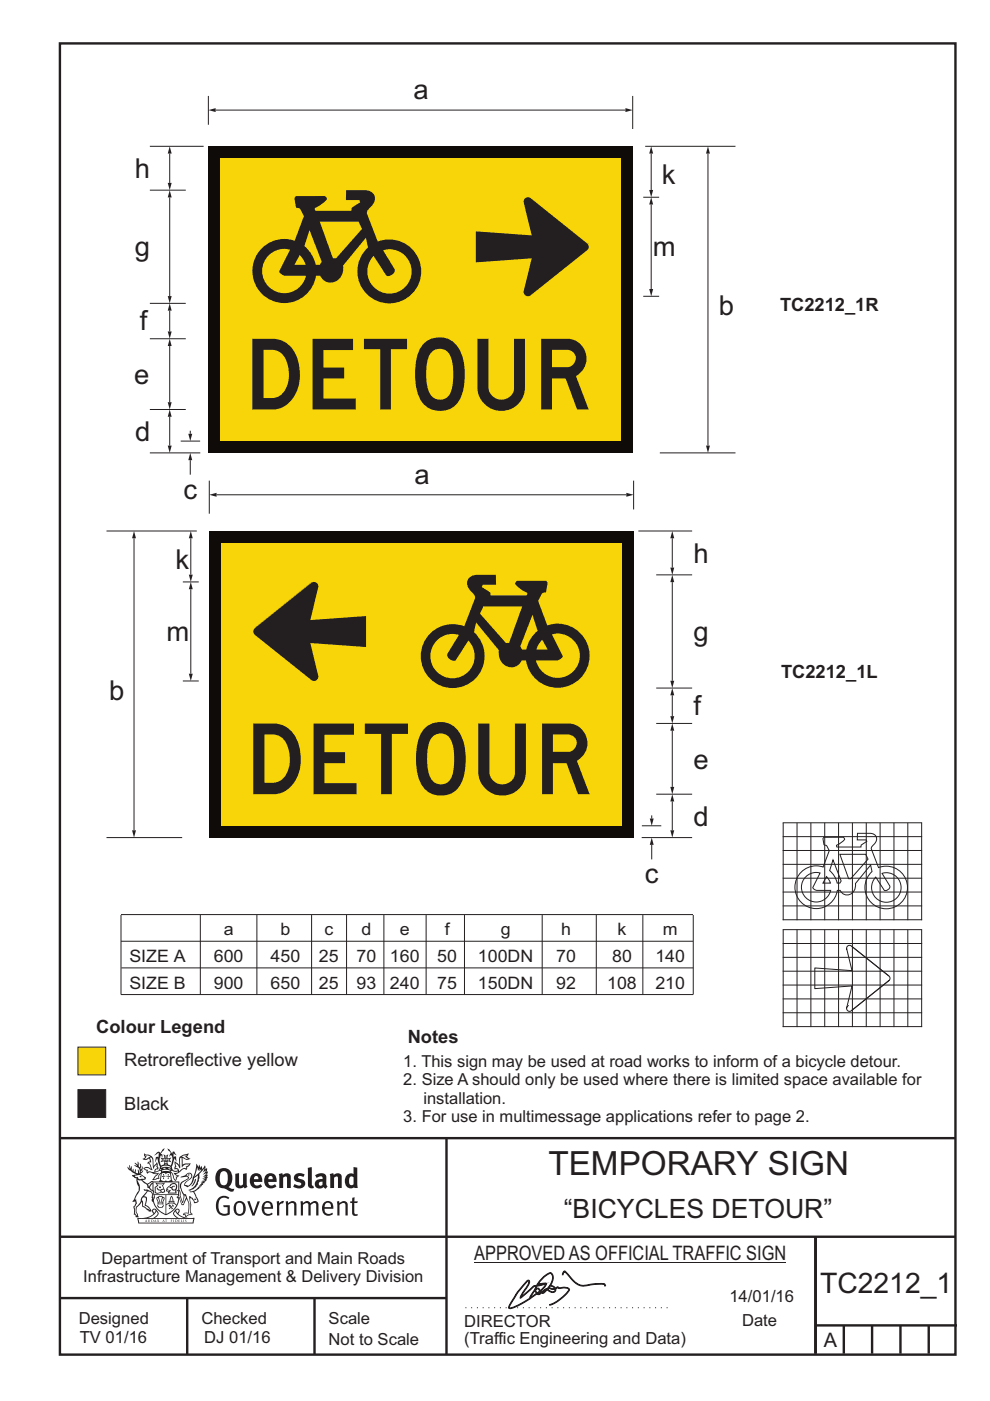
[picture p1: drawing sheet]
<svg xmlns="http://www.w3.org/2000/svg" width="210mm" height="297mm" viewBox="0 0 210 297" stroke-linecap="round" stroke-linejoin="round" font-family="sans-serif">
<g fill="none" stroke="#231f20" stroke-width=".51">
<path d="M12.7 9.2h190v278h-190zM12.7 241.3h189.9M94.7 241.4v45.8M12.7 275.2h82M12.7 262.2h190.1M39.7 275.2v12M66.7 275.2v12M173 262.2v24.8M173 281h30M179 281v6M185 281v6M191 281v6"/>
<path d="M197 281v6"/>
</g>
<path d="M100.6 267.7h66.2" fill="none" stroke="#231f20" stroke-width=".21"/>
<g fill="#231f20">
<path d="M47 248.5a2.55 2.55 0 0 0 0 2.7l.3 .1a.81 .81 0 0 0 1-.9v-.6a1.04 1.04 0 0 0-1.1-1.5zM46.3 248.1a1.82 1.82 0 0 1 2.1-.2 1.82 1.82 0 0 1 .9 1.9 2.29 2.29 0 0 1-.8 1.9l.7 .3h.5l-.2 .6a2.87 2.87 0 0 1-2-.7 2.12 2.12 0 0 1-1.7-3.1z" fill-rule="evenodd"/>
<path d="M49.9 248.9l.8-.2v2a.46 .46 0 0 0 .2 .6 .46 .46 0 0 0 .7-.2v-2.2l.7-.2v2.4l.2 .5-.6 .4-.2-.3a1.02 1.02 0 0 1-1.2 .2 1.02 1.02 0 0 1-.6-1.1z" fill-rule="evenodd"/>
<path d="M54 249.5l-.1 .5h.9a.49 .49 0 0 0-.2-.6 .49 .49 0 0 0-.6 .1zM53.4 249.2a1.34 1.34 0 0 1 1.6-.3 1.34 1.34 0 0 1 .6 1.5v.2h-1.7a.77 .77 0 0 0 .5 .8 .77 .77 0 0 0 .9-.3l.3 .4a1.59 1.59 0 0 1-2.1 .2 1.59 1.59 0 0 1-.4-2z" fill-rule="evenodd"/>
<path d="M57 249.5l-.1 .5h.9a.49 .49 0 0 0-.2-.6 .49 .49 0 0 0-.6 .1zM56.4 249.2a1.34 1.34 0 0 1 1.6-.3 1.34 1.34 0 0 1 .7 1.5v.2h-1.8a.77 .77 0 0 0 .5 .8 .77 .77 0 0 0 .9-.3l.3 .4a1.59 1.59 0 0 1-2 .2 1.59 1.59 0 0 1-.5-2z" fill-rule="evenodd"/>
<path d="M59.1 248.9l.8-.2 .1 .4a.95 .95 0 0 1 1-.3 .95 .95 0 0 1 .7 .8v2.3h-.8v-2.3a.46 .46 0 0 0-.8 .1v2.2h-.9z" fill-rule="evenodd"/>
<path d="M62.5 249.1a1.75 1.75 0 0 1 2.1-.1l-.2 .5-.6-.2a.43 .43 0 0 0-.6 .3l.4 .3a1.04 1.04 0 0 1 1.2 1.2 1.04 1.04 0 0 1-1.4 .9l-1.2-.4 .3-.6 1 .4 .4-.4a.88 .88 0 0 0-1-.5l-.4-.2-.1-.4z" fill-rule="evenodd"/>
<path d="M65.3 247.6l.8-.2 .1 3.8 .2 .2 .2 .5a.88 .88 0 0 1-1-.1 .88 .88 0 0 1-.3-1z" fill-rule="evenodd"/>
<path d="M67.8 250.6a.43 .43 0 0 0-.1 .7 .43 .43 0 0 0 .7-.1v-.7zM66.8 249.2a1.7 1.7 0 0 1 2.4 .1v1.8l.3 .4-.4 .5-.5-.3a1.03 1.03 0 0 1-1.7-.2 1.03 1.03 0 0 1 .8-1.5h.7v-.4a.8 .8 0 0 0-1.2 .1z" fill-rule="evenodd"/>
<path d="M69.9 248.9l.8-.2 .1 .4a.95 .95 0 0 1 1-.3 .95 .95 0 0 1 .7 .8v2.3h-.8v-2.3a.46 .46 0 0 0-.8 .1v2.2h-.8z" fill-rule="evenodd"/>
<path d="M74.3 249.5a1.48 1.48 0 0 0 0 1.7l.4 .1 .3-.2v-1.5l-.3-.2zM75 247.4l.8 .2 .1 4.3h-.7l-.1-.2a1.26 1.26 0 0 1-1.4 0 1.26 1.26 0 0 1-.6-1.3 1.29 1.29 0 0 1 .5-1.3 1.29 1.29 0 0 1 1.4-.2z" fill-rule="evenodd"/>
<path d="M46.4 253.9a1.72 1.72 0 0 1 2.2 0l-.2 .3a1.24 1.24 0 0 0-1.4-.1 1.24 1.24 0 0 0-.7 1.3 1.49 1.49 0 0 0 1.3 2l.7-.2v-1.3h-.9l-.1-.4h1.4v2a1.93 1.93 0 0 1-2.2-.1 1.93 1.93 0 0 1-.7-2.2l.2-.7z" fill-rule="evenodd"/>
<path d="M50.3 255.2a1.65 1.65 0 0 0 .3 2.2 .99 .99 0 0 0 1-1.5 .78 .78 0 0 0-.4-.8 .78 .78 0 0 0-.9 .1zM50 254.9a1.33 1.33 0 0 1 1.6-.1 1.33 1.33 0 0 1 .5 1.5 1.31 1.31 0 0 1-1.3 1.5 1.31 1.31 0 0 1-1.3-1.6l.1-.5z" fill-rule="evenodd"/>
<path d="M52.5 254.7l.4-.1 .9 2.6 .8-2.5h.5l-1.1 3h-.5z" fill-rule="evenodd"/>
<path d="M56.2 255.2l-.2 .7h1.4a.7 .7 0 0 0-.3-.8 .7 .7 0 0 0-.9 .1zM55.9 255a1.22 1.22 0 0 1 1.5-.2 1.22 1.22 0 0 1 .5 1.5h-1.9a.93 .93 0 0 0 .5 1 .93 .93 0 0 0 1.2-.2l.1 .3a1.43 1.43 0 0 1-1.7 .1 1.43 1.43 0 0 1-.6-1.7z" fill-rule="evenodd"/>
<path d="M58.7 254.8l.4-.2 .1 .5 .4-.3 .6-.2-.2 .6a.66 .66 0 0 0-.8 .6v1.9h-.4z" fill-rule="evenodd"/>
<path d="M60.6 254.8l.4-.2 .1 .5a.94 .94 0 0 1 1-.4 .94 .94 0 0 1 .8 .7v2.3h-.5l-.1-2.5a.81 .81 0 0 0-1.2 .3v2.2h-.4z" fill-rule="evenodd"/>
<path d="M63.7 254.7l.5-.1 .1 .5 .4-.3a.78 .78 0 0 1 1.1 .3 .9 .9 0 0 1 1-.5 .9 .9 0 0 1 .7 .8v2.3h-.4l-.1-2.5a.67 .67 0 0 0-1.1 .3v2.2h-.5v-2.4l-.4-.2-.7 .4v2.2h-.5z" fill-rule="evenodd"/>
<path d="M69 255.2l-.2 .7h1.4a.7 .7 0 0 0-.3-.8 .7 .7 0 0 0-.9 .1zM68.7 255a1.22 1.22 0 0 1 1.5-.2 1.22 1.22 0 0 1 .5 1.5h-1.9a.93 .93 0 0 0 .5 1 .93 .93 0 0 0 1.2-.2l.1 .3a1.44 1.44 0 0 1-1.7 .1 1.44 1.44 0 0 1-.6-1.7z" fill-rule="evenodd"/>
<path d="M71.4 254.8l.5-.2 .1 .5a.94 .94 0 0 1 1-.4 .94 .94 0 0 1 .7 .7v2.3h-.4l-.1-2.5a.81 .81 0 0 0-1.2 .3v2.2h-.5z" fill-rule="evenodd"/>
<path d="M74.7 254l.5-.2v.9h.7l-.1 .4h-.7l.1 2.2 .1 .1h.5l.1 .3a.75 .75 0 0 1-1.2-.6v-2h-.4v-.4h.4z" fill-rule="evenodd"/>
<path d="M30.8 244.9l1.1 .3-.9 .5h-.4l.5-.5zM31.8 245.5l.2-.1a2.44 2.44 0 0 1 .4 2l.1 .4 .7-1-.1 .6 .3 .3a.57 .57 0 0 0-.6 .8l-1-.2-.5 .2 .1-.5-.7-.2 .6-.2 1 .5 .1-.1-.6-1.3-.2-.1 .5-.1zM30.7 244.5l-.2 .4 .3 .4-.6 .4a1.04 1.04 0 0 0 1.4-.1l.2 .7h-.4l-.2 .4a.94 .94 0 0 1 .9 1.1l-.2-.1a1.16 1.16 0 0 0-1.5-.1l.3 .4 .4 .2 .1 .5 .2 .2v-.2a.94 .94 0 0 1 1.1 .2h.9l-1.2 1.2a1.13 1.13 0 0 0 1.2-.2l.4-.1-.1-.4 .5-.7a.83 .83 0 0 0-.6 1.1l-.3-.1-.7 .3 1.1-1.4-.5 .2-.5-.1 1.3-.5-.2-.2-.8 .4v-.3l.2-.2 .3 .1 .1-.3-.2-.4v-.6l-.2-.3-.6 .9v-.7a1.42 1.42 0 0 0-1.7-1.8z" fill-rule="evenodd"/>
<path d="M38.5 245.3l.5-.3 .7-.1-.6 .3 .8 .5h-.3zM38.3 245.5h.2l.1 2a1.69 1.69 0 0 1 1.5-.7l-.7 .5 .1 .5a1.1 1.1 0 0 0-1.5 .6l-.1-.5-.2-.2h-.5l.2-.4-.2-.7a1.42 1.42 0 0 1 .8 1.1l.2-.1zM37.1 246.2l.1 1-.2 .3v.5l.6-.1 .1 .2a.96 .96 0 0 1-1.1-.1l-.1 .1a1.06 1.06 0 0 0 1.3 .2v.1a.72 .72 0 0 1-1 .2l.3 .5 .6 .3-.4 .1-.1 .7-.3-.4-.3-1.1-.4-.4 .4 .9a1.54 1.54 0 0 0 .6 1.2l.2-.3a.58 .58 0 0 1 .5-.7l.1-.2h-.3l-.4-.3 .9-.5a.93 .93 0 0 1 1.1-.5l.1 .2 .2-.1 .1-.5a.99 .99 0 0 0 .7-.9l-1.3 .1-.4 .3v-1.5l.9 .4 .8-.3h-.3l-.5-.4 .4-.7-.7 .2a1.46 1.46 0 0 0-1.3 2.1v.4l-.2-.4z" fill-rule="evenodd"/>
<path d="M35.6 248.9l.2 .1-.1 .4h.3l-.3 .1v.5l-.1-.6h-.3l.3-.1z" fill-rule="evenodd"/>
<path d="M34.6 248.9l.2 .1-.1 .3 .4 .1h-.4v.6l-.1-.5-.3-.1h.3z" fill-rule="evenodd"/>
<path d="M34.3 248.8a.57 .57 0 0 1 .9 .2 .57 .57 0 0 1 .9-.2l.2 1.4-.2 .1a.57 .57 0 0 1-.9-.1 .69 .69 0 0 1-1.1 0zM34.2 248.1l-.3 2.1-.2 .4h2.9l-.1-.4-.3-2.1h-.2v.3l-.8-.1-.9 .1 .1-.3z" fill-rule="evenodd"/>
<path d="M34.2 252.4a.3 .3 0 0 0 .6 0 .3 .3 0 0 0-.6 0zM33.3 251l.3 .3-.3 .3a.79 .79 0 0 0 0 1.3l.8-.2-.1-.3a.55 .55 0 0 1-.7-.6h.1l.1 .3 .4 .1 .8-.2-.4-.7 .4-.3-.7 .1zM33 250.7l1.1 .2 .9-.2-.4 .7 .4 1.1a.56 .56 0 0 1-.8 .3l-.2 .1a.73 .73 0 0 1-.9 .1 .73 .73 0 0 1-.3-.9v-.4l.5-.4z" fill-rule="evenodd"/>
<path d="M35.6 251.9l.7-.5a.58 .58 0 0 1 1-.1 .58 .58 0 0 1-.5 .9l-.2-.3a.43 .43 0 0 1 .6-.3v-.1a.57 .57 0 0 0-.8 .2l-.2-.1-.3 .2 .4 .1a.55 .55 0 0 0 .9 .5v.5h-1.3l.3-.4-.1-.2-.6 .1 .2-.2-.2-.1zM35.4 251.8l-.1 .2a.39 .39 0 0 0 .2 .7l.3-.1-.2 .5h1.9l-.1-.8a.86 .86 0 0 0-.1-1.4 .86 .86 0 0 0-1.3 .4z" fill-rule="evenodd"/>
<path d="M36 254.8h.8v.2h-.8zM36.4 253.8l.2 .8h-.4zM36.4 253.5l-.3 .5-.1 .6h-.2v.4l-.7 .4 .1 .2a1.48 1.48 0 0 1 2.2 .1l.2-.1-.6-.5v-.5h-.2l-.1-.6z" fill-rule="evenodd"/>
<path d="M35.8 255.4l.3 .1 .2 .3 .3-.2-.2-.2a.38 .38 0 0 1 .4 .5l-.1-.2-.3 .3 .3 .2-.3 .2-.1-.3-.4 .3-.1-.2 .4-.3-.2-.1-.1 .1z" fill-rule="evenodd"/>
<path d="M34.5 254h.2v.2l-.3 .6h-.1zM33.6 255.3h.9v.2a.55 .55 0 0 1-.8 .4v-.2h-.2zM33.4 254h.2l.2 .8h-.2zM33.6 255h.8l.1 .1-.8 .1zM33.8 253.7h.5l-.2 1.1h-.2zM33.3 253.8l-.1 .3 .3 1.2a.48 .48 0 0 0-.1 .5 .48 .48 0 0 0 .4 .3l.6-.1a.49 .49 0 0 0 .2-.7l.3-1.2-.1-.3a1.42 1.42 0 0 0-1.5 0z" fill-rule="evenodd"/>
<path d="M33.6 251.6h.5l.1 .3h-.4z" fill-rule="evenodd"/>
<path d="M41.3 250.1l.3-.2-.2 .9-.6 .7h-.2l.5-.7z" fill-rule="evenodd"/>
<path d="M39.7 249l.3-.2 .5 .2a.88 .88 0 0 1-.6 1.1 1.22 1.22 0 0 0-.8 1.3l.5 .2a.72 .72 0 0 0 .9-.4l.5-.8 .2-.6 .8-.6v.3a2.85 2.85 0 0 1-2 2.8l.1 .1a2.13 2.13 0 0 0 1.9-1.5l-.1-.2a2.01 2.01 0 0 0 .3-1.8l1.2-1.3-.4 1 .7-.5-.7 1 .8-.4-.8 .8 .7-.1-.9 .5 .8-.1-.8 .4h.7l-.8 .3 .3 .2h-.4l.2 .4-.4-.1 .2 .3h-.4l.1 .3h-.1a2.16 2.16 0 0 1-2 1l.1 .2h.4a.76 .76 0 0 1 .7 .7l.5 1.2-.6 .2a1.45 1.45 0 0 0-1.2-1.3l.3 1.8-.1 1.9 .4 .2a1.07 1.07 0 0 0-1.2 .4v-.3l-.5-.2a.87 .87 0 0 1 1-.1l.1-.7a4.4 4.4 0 0 0-.6-3.1l-.1-.3h-.2a2.16 2.16 0 0 1-.7-2.2l.3-.3 1.2-.8a.55 .55 0 0 0-.4-.7zM37.8 252.4a.76 .76 0 0 1 .3 1.1l.6 1.6 .4-1.7 .2 .1a.61 .61 0 0 1-.1 .9l-.3 .9h-.2l-.7-1.6-.3 .1a1.18 1.18 0 0 0 .1-1.4zM41.8 247.5l.2 .8 .3-.6v.6l.3-.5a1.9 1.9 0 0 1-1.1 1.4l-.3 .3zM38.2 249.6l1.4-.1 .2 .1v.3l-.5 .3a1.26 1.26 0 0 0-1 1.9l.2 .7a1.84 1.84 0 0 1 .2 2l-.4-1.3a.96 .96 0 0 0-.4-1.3l-.4 .3a.78 .78 0 0 1-.1 1.3l.2 .2h.4l.4 1.1a.38 .38 0 0 0 .2 .4 .38 .38 0 0 0 .4-.1l.6-1.2a2.94 2.94 0 0 1 .3 2.5v.5l-.8-.1-.3 .4v.2l.4-.1 .1 .4 .2 .1a1.02 1.02 0 0 1 1.3-.5l-.1-.4-.3-.1 .2-1.7-.3-1.4 .1 .1a1.14 1.14 0 0 1 .7 .9 .63 .63 0 0 0 .9-.2 .63 .63 0 0 0-.2-.8l-.6-1.3 .9-.6 .2-.3 .2-.1v-.2h.3l-.1-.3h.4l-.1-.3 .5-.1-.2-.2 .5-.4 .1-.2-.3 .1 .5-.6-.3 .1 .3-.6-.4 .1 .4-.5v-.3l-.3 .2 .1-.6v-.3l-.4 .3-.1-.8-.5 .8-.2-.7-.2 .5-.3-.8-.1 .6-.5-.8-.1 1.4-.7 1.9a1.81 1.81 0 0 1-.9 1.4l-.6-.2a1.75 1.75 0 0 1 1.1-1.2 .75 .75 0 0 0 .1-1.3 .75 .75 0 0 0-1.2 .5z" fill-rule="evenodd"/>
<path d="M41.2 254.2l.3-.1 .1 .3h-.4z" fill-rule="evenodd"/>
<path d="M29.4 258.4h11.6l-.2 .8h-11.3zM31.3 258.2l.5-.1a2.48 2.48 0 0 0 1.4-1.3l.2 .6-.5 .5-.4 .3zM32.5 256.6l.3-.2 .2 .2-.3 .6zM37.2 256.8a2.65 2.65 0 0 0 1.8 1.4h-1.1l-.5-.3-.5-.5zM37.4 256.6l.2-.2 .3 .2-.3 .6zM29.2 258.2l.1 1.2h11.7l.3-1.1-.2-.1a4.1 4.1 0 0 1-3.3-.9l.3-.4-.1-.5a1.06 1.06 0 0 0-1.3 .9l.2 .4 .6 .5h-4.7l.3-.1a.84 .84 0 0 0 .6-.7 .84 .84 0 0 0-.5-.9l-.3-.2-.5 .1-.1 .5 .3 .4a4.2 4.2 0 0 1-3.4 .9z" fill-rule="evenodd"/>
<path d="M31 258.7l.1 .2h-.2zM31 258.6l-.3 .5 .4-.1 .2 .1z" fill-rule="evenodd"/>
<path d="M31.3 258.6h.2v.4a.25 .25 0 0 0 .3-.1 .25 .25 0 0 0-.1-.3h.1a.29 .29 0 0 1 0 .4 .29 .29 0 0 1-.4 0 .29 .29 0 0 1 0-.4z" fill-rule="evenodd"/>
<path d="M32.2 258.6a.22 .22 0 0 1 .3 .2 .22 .22 0 0 1-.3 .2zM32 258.6v.5a.33 .33 0 0 0 .5-.1 .33 .33 0 0 0 0-.4 .33 .33 0 0 0-.5 0z" fill-rule="evenodd"/>
<path d="M32.9 258.7l.1 .2h-.2zM32.9 258.6l-.2 .5 .3-.1 .2 .1z" fill-rule="evenodd"/>
<path d="M33.3 258.6h.2v.2l.3-.2-.2 .2 .2 .3-.3-.2-.1 .2h-.1l.2-.3z" fill-rule="evenodd"/>
<path d="M34.7 258.7l.1 .2h-.2zM34.7 258.6l-.3 .5 .4-.1 .2 .1z" fill-rule="evenodd"/>
<path d="M35 258.6h.4h-.1v.5h-.2l.1-.5z" fill-rule="evenodd"/>
<path d="M36.2 258.6h.3h-.2v.2h.2h-.2l.1 .3h-.2z" fill-rule="evenodd"/>
<path d="M36.7 258.6h.2v.5h-.2z" fill-rule="evenodd"/>
<path d="M37.3 258.6a.22 .22 0 0 1 .3 .2 .22 .22 0 0 1-.3 .2zM37.1 258.6v.5a.33 .33 0 0 0 .5-.1 .33 .33 0 0 0 0-.4 .33 .33 0 0 0-.5 0z" fill-rule="evenodd"/>
<path d="M37.8 258.6h.3h-.1v.2h.1h-.1v.2l.1 .1h-.3z" fill-rule="evenodd"/>
<path d="M38.3 258.6h.3l-.1 .4 .2 .1h-.4z" fill-rule="evenodd"/>
<path d="M38.9 258.6h.2v.5h-.2z" fill-rule="evenodd"/>
<path d="M39.3 258.6h.2l-.2 .1 .2 .2-.1 .2h-.1v-.2l.2 .1z" fill-rule="evenodd"/>
<path d="M34.2 247.4a1.51 1.51 0 0 1 2 .2 2.67 2.67 0 0 0-2.1 0zM35.7 247.6l.4 .2 .1 .2-.4-.1zM34.6 247.7l.4-.1 .2 .2h-.4zM34 247.9l.3 .1-.3 .1zM34.9 246.9l.3-.2 .2 .2zM34.9 245.7h.2v.4h-.2zM35 245.1l.2 .2 .2-.2-.1 .4h-.2zM35.1 246.3h.2l.1 .4-.2-.2-.2 .2zM35.3 245.7h.2v.4h-.2zM34.4 245.7l.3 .1v.2l-.3 .1 .2-.2zM35.7 245.8l.3-.1-.2 .2 .2 .2-.4-.1zM32.7 244.9l1-.5-.1 1-.2-.1-.4 .1-.2 1.1 .5-1 .2 .9a1.84 1.84 0 0 1 .3 1.7l.4 .1a2.48 2.48 0 0 1 2.2 .1l.2-.3-.2-.7 .7-1.7 .4 .6-.2-1-.2-.1-.2 .3v-.9l.6 .4-.6-.7h-.3l-.1 .4-.5-.8-.5-.3 .2 .4 .5 .6-.4 .7 .4-.3a2.06 2.06 0 0 1 0 2.2l-.6-.2-.1-.6 .1-.1 .8 .2-.4-.5 .4-.5-.7 .2-.2-.2 .2-.7-.5 .4-.5-.4 .2 .7-.2 .2-.7-.2 .4 .5-.4 .5 .7-.2 .2 .1-.2 .6-.5 .2a2.02 2.02 0 0 1 0-2.2l.3 .5-.1-.6-.3-.1 .8-1.2-.5 .3-.4 .7-.2-.3a.8 .8 0 0 0-.8 .5z" fill-rule="evenodd"/>
<path d="M29.2 250.1l.3 .2a.61 .61 0 0 1 .8 .3l.3 .2a.8 .8 0 0 1 .6 1l.4 .1 .5 .6a1 1 0 0 1 .5 1l-.1 .7v-.5h-.1a.96 .96 0 0 0-.8-1.3l-.3-.2h-.6l-.1-.1-.2 .1 .2 .3h.5l-1.1 1.4-.2 .9-.4 .6a1.33 1.33 0 0 0-.5 1.8l.2 .5a1.26 1.26 0 0 1-.5-1.4l-.1-.4a1.56 1.56 0 0 0 .4-1.7l-.3 .2 .2-.5a3.2 3.2 0 0 0 .7-3zM30.4 253.9h.4a2.06 2.06 0 0 1-.1 1.6l.7 .5 .4 .5-.6-.2-.8-.6-.1-.9a.51 .51 0 0 1 .1-.9zM28.6 249.3a1.52 1.52 0 0 1 2.1 .6l-1.1 .1-.2-.1-.2-.4-.4 .1zM27.5 247v.8l-.3-.4-.2 .1a3.1 3.1 0 0 0 2 1.5l-1 .1 .5 .6 .5 .1v1.1a1.84 1.84 0 0 1-.2 2.5l-.4 .9-.4 .4 .3 .1 .4-.1 .1 .4-.2 .5-.3 .2 .1 1.8 .2-.1 .2 .6h.2l.4-.1-.1-.5a1.3 1.3 0 0 1-.1-1.6l.8-1.1 .2 1.1 .6 .2 .4 .6 .2-.2 .2 .4 .5-.1a1.85 1.85 0 0 0-1.2-1.3l.1-.3a1.39 1.39 0 0 0 0-1.5h-.5l.5-.6a.66 .66 0 0 1 .9-.4 .66 .66 0 0 1 .3 .9l-.1 .4h.2v.1l-.2 .3 .2 .5 .2-.3a2.24 2.24 0 0 0 .1-2.2 .73 .73 0 0 1-.7-.6 .73 .73 0 0 1 .5-.8l.1-.2a.94 .94 0 0 0-.9 .8 .48 .48 0 0 1-.1-.5 .48 .48 0 0 1 .5-.3l.5-.3a.51 .51 0 0 0-.8 .2l-.5 .3-1-.8 .6-.1 .1-.5-1.1-.7 .5-.4v-.4l-.5 .5 .1-.2a.69 .69 0 0 0 .2-1.1v.5l-.3 .2 .1-1.1-.3-.2 .1 .6-.1 .2-.4-1.2v.6l-.7-.3 .6 .6-.6-.2 .2 .3a1 1 0 0 1 .8 1.5l-.2-.8v.8l-.5-.2-.1-.7-.2 .6-.2-.1v-.6l-.2 .4-.2-.2 .1-.7-.2 .5z" fill-rule="evenodd"/>
<path d="M29.5 249.5l.3-.2 .3 .3z" fill-rule="evenodd"/>
<path d="M32.4 250.5h5.6v2l-.2-.1v-1.7h-5.2v2.5h5.2v-.8l.1 .2-.1 1.1v-.3h-2.5v4a4.1 4.1 0 0 0 2.6-3.6l.1-.1a4 4 0 0 1-2.8 3.9 4.2 4.2 0 0 1-2.8-4.7l.1 1.3 .1-.1a3.8 3.8 0 0 0 2.5 3.3v-4h-2.5l-.2-.9z" fill-rule="evenodd"/>
<circle cx="40" cy="249.1" r=".17"/>
</g>
<path d="M16.5 222h5.9v5.9h-5.9z" fill-rule="evenodd" fill="#f7d719" stroke="#231f20" stroke-width=".21"/>
<path d="M16.5 231h5.9v5.9h-5.9z" fill-rule="evenodd" fill="#231f20" stroke="#231f20" stroke-width=".21"/>
<path d="M45.9 104.9h86.9" fill="none" stroke="#231f20" stroke-width=".21"/>
<g fill="#231f20">
<path d="M132.8 104.5l1.6 .4-1.6 .4z"/>
<path d="M44.4 104.9l1.5-.4v.8z"/>
</g>
<path d="M44.4 101.9v7M134.4 101.9v6.1M138.2 179.1v3.1" fill="none" stroke="#231f20" stroke-width=".21"/>
<path d="M138.2 177.6l.4 1.5h-.8z" fill="#231f20"/>
<path d="M138.2 172.9v.6" fill="none" stroke="#231f20" stroke-width=".21"/>
<path d="M137.8 173.5h.8l-.4 1.6z" fill="#231f20"/>
<path d="M136.1 175.1h4.2" fill="none" stroke="#231f20" stroke-width=".21"/>
<path d="M44.4 112.6h90v65h-90z" fill="#0e0b09"/>
<path d="M46.9 115.1h85v60h-85z" fill="#f8d508"/>
<path d="M54.1 133.2v-.1a.92 .92 0 0 0 0 1.5l11.8 9.5a.92 .92 0 0 0 1.2 .2 .92 .92 0 0 0 .4-1.1l-1.7-6.9 11.9 .9v-6.6l-11.9 .9 1.7-7a.92 .92 0 0 0-.4-1 .92 .92 0 0 0-1.1 .1zM66.9 125.2l.2-.1zM54.1 134.6l11.8 9.5zM54.1 133.1l11.9-9.5z" fill-rule="evenodd" fill="#231f20"/>
<path d="M22.6 112.6h19.1M28.4 114.1v61.9" fill="none" stroke="#231f20" stroke-width=".21"/>
<g fill="#231f20">
<path d="M28.4 112.6l.4 1.5h-.8z"/>
<path d="M28 176h.8l-.4 1.6z"/>
</g>
<path d="M22.6 177.6h16" fill="none" stroke="#231f20" stroke-width=".21"/>
<path d="M102.5 128.6h8.3l-2.8 7.7h-.7l-5.5-6.2zM93 135.5a4.7 4.7 0 0 0-.5 6.7 4.7 4.7 0 0 0 6.7 .3 4.7 4.7 0 0 0 .2-6.7l-2.7 4.1a1.25 1.25 0 0 1-1.3-.1 1.25 1.25 0 0 1-.5-1.3l2.4-3.9a4.5 4.5 0 0 0-4.3 .9zM117.1 134.5a4.7 4.7 0 0 1 5.7 3.4 4.7 4.7 0 0 1-3.5 5.7 4.7 4.7 0 0 1-5.6-3.6h4.7a1.18 1.18 0 0 0 .9-.9zM115 135.6l1.1 2.1h-2.3l.3-.9zM99.5 122.5a2.17 2.17 0 0 0 .7 3.1 1.33 1.33 0 0 1 .6 1.2l-2.3 6a6.8 6.8 0 0 0-9.3 6.5 6.8 6.8 0 0 0 9.7 5.9 6.8 6.8 0 0 0 1.6-11.2l.5-2 4.8 5.8a2.92 2.92 0 0 0 3.2 3.6l.6-.2 .6-.5 .5-.7h.9a6.8 6.8 0 0 0 8.1 5.7 6.8 6.8 0 0 0 5.1-8.5 6.8 6.8 0 0 0-8.7-4.6l-2-5.2 .9-1.6 .8-.3 .3-1.9-.2-.5h-6.1a.69 .69 0 0 0-.5 .8l1.1 1 1.3 .7 .1 .5-.1 .1h-7.6l-.1-.6-1.8-1.2 .2-.4h2.8v-2.1h-4l-.7 .1zM112.9 130.3l1.1 3.4-.9 1-.8 1.1-.7 1.9h-.8l-.4-.6z" fill-rule="evenodd" fill="#231f20"/>
<path d="M40.5 124.9v17.9" fill="none" stroke="#231f20" stroke-width=".21"/>
<g fill="#231f20">
<path d="M40.5 123.4l.4 1.5h-.8z"/>
<path d="M40.1 142.8h.8l-.4 1.6z"/>
</g>
<path d="M40.5 114.1v7.7M38.8 123.4h3.4M38.8 144.4h3.4" fill="none" stroke="#231f20" stroke-width=".21"/>
<g fill="#231f20">
<path d="M40.1 121.8h.8l-.4 1.6z"/>
<path d="M40.5 112.6l.4 1.5h-.8z"/>
</g>
<path d="M142.6 123.4v20.9" fill="none" stroke="#231f20" stroke-width=".21"/>
<g fill="#231f20">
<path d="M142.6 121.9l.4 1.5h-.8z"/>
<path d="M142.2 144.3h.8l-.4 1.6z"/>
</g>
<path d="M135.4 112.6h11.4M139.2 121.9h7.6M139.2 145.9h7.6M142.6 154.9v11.9" fill="none" stroke="#231f20" stroke-width=".21"/>
<g fill="#231f20">
<path d="M142.6 153.4l.4 1.5h-.8z"/>
<path d="M142.2 166.8h.8l-.4 1.6z"/>
</g>
<path d="M139.2 153.4h7.6M142.6 169.9v6.1" fill="none" stroke="#231f20" stroke-width=".21"/>
<g fill="#231f20">
<path d="M142.6 168.4l.4 1.5h-.8z"/>
<path d="M142.2 176h.8l-.4 1.6z"/>
</g>
<path d="M142.6 147.4v4.4M136.1 177.6h10.7M139.2 168.4h7.6" fill="none" stroke="#231f20" stroke-width=".21"/>
<g fill="#231f20">
<path d="M142.2 151.8h.8l-.4 1.6z"/>
<path d="M142.6 145.9l.4 1.5h-.8z"/>
</g>
<path d="M142.6 114.1v6.2" fill="none" stroke="#231f20" stroke-width=".21"/>
<g fill="#231f20">
<path d="M142.2 120.3h.8l-.4 1.6z"/>
<path d="M142.6 112.6l.4 1.5h-.8z"/>
</g>
<path d="M45.7 23.3h87" fill="none" stroke="#231f20" stroke-width=".21"/>
<g fill="#231f20">
<path d="M44.2 23.3l1.5-.4v.9z"/>
<path d="M132.7 22.9l1.5 .4-1.5 .5z"/>
</g>
<path d="M44.2 20.3v6.2M134.2 20.3v7M40.4 97.6v3" fill="none" stroke="#231f20" stroke-width=".21"/>
<path d="M40.4 96l.4 1.6h-.9z" fill="#231f20"/>
<path d="M40.4 91.3v.7" fill="none" stroke="#231f20" stroke-width=".21"/>
<path d="M39.9 92h.9l-.4 1.5z" fill="#231f20"/>
<path d="M38.3 93.5h4.1" fill="none" stroke="#231f20" stroke-width=".21"/>
<path d="M44.2 31h90v65h-90z" fill="#0e0b09"/>
<path d="M46.7 33.5h85v60h-85z" fill="#f8d508"/>
<path d="M100.9 49.1l11.9 .8-1.7-6.9a.92 .92 0 0 1 .4-1 .92 .92 0 0 1 1.1 0l11.9 9.6a.92 .92 0 0 1 0 1.5l-11.8 9.4a.92 .92 0 0 1-1.2 .2 .92 .92 0 0 1-.4-1.1l1.7-6.8-11.9 .8zM111.5 43.5l.1 .1zM112.7 62.5l11.8-9.4zM112.6 42l11.9 9.6z" fill-rule="evenodd" fill="#231f20"/>
<path d="M136.8 31h19.2M150.2 32.6v61.9" fill="none" stroke="#231f20" stroke-width=".21"/>
<g fill="#231f20">
<path d="M150.2 31l.4 1.6h-.9z"/>
<path d="M149.7 94.5h.9l-.4 1.5z"/>
</g>
<path d="M140 96h16" fill="none" stroke="#231f20" stroke-width=".21"/>
<path d="M67.8 47l2.8 7.7 .7 .1 5.5-6.3-.8-1.5zM79.2 54.2l2.7 4.2a1.25 1.25 0 0 0 1.3-.2 1.25 1.25 0 0 0 .5-1.2l-2.4-3.9a4.7 4.7 0 0 1 5.9 4.8 4.7 4.7 0 0 1-6.6 4 4.7 4.7 0 0 1-1.4-7.7zM56.7 54.4a4.7 4.7 0 0 0 1.5 7.3 4.7 4.7 0 0 0 6.7-3.2l-4.7-.1a1.18 1.18 0 0 1-1-.9l2.3-4.6a4.5 4.5 0 0 0-4.8 1.5zM63.6 54.1l-1.2 2.1h2.4l-.4-1zM62.7 41.6h6.1a.69 .69 0 0 1 .5 .7l-1.1 1-1.3 .8-.1 .4 .1 .2h7.6l.1-.7 1.8-1.1-.2-.5h-2.8v-2.1h4a1.92 1.92 0 0 1 2.1 1.3 1.92 1.92 0 0 1-.8 2.3l-.3 .2a1.33 1.33 0 0 0-.6 1.2l2.3 5.9a6.8 6.8 0 0 1 9.2 6.6 6.8 6.8 0 0 1-9.6 5.9 6.8 6.8 0 0 1-1.6-11.2l-.5-2.1-4.8 5.9a2.92 2.92 0 0 1-3.2 3.6l-.6-.3-.6-.4-.5-.7h-.9a6.8 6.8 0 0 1-8.1 5.6 6.8 6.8 0 0 1-5.1-8.4 6.8 6.8 0 0 1 8.7-4.7l2-5.2-.9-1.5-.8-.4-.4-1.9zM65.6 48.8l-1 3.4 .9 .9 .8 1.1 .7 2h.8l.4-.7z" fill-rule="evenodd" fill="#231f20"/>
<path d="M138.1 43.4v17.9" fill="none" stroke="#231f20" stroke-width=".21"/>
<g fill="#231f20">
<path d="M138.1 41.8l.4 1.6h-.8z"/>
<path d="M137.7 61.3h.8l-.4 1.5z"/>
</g>
<path d="M138.1 32.6v7.7M136.4 41.8h3.4M136.4 62.8h3.4" fill="none" stroke="#231f20" stroke-width=".21"/>
<g fill="#231f20">
<path d="M137.7 40.3h.8l-.4 1.5z"/>
<path d="M138.1 31l.4 1.6h-.8z"/>
</g>
<path d="M36 41.9v20.9" fill="none" stroke="#231f20" stroke-width=".21"/>
<g fill="#231f20">
<path d="M36 40.3l.4 1.6h-.8z"/>
<path d="M35.6 62.8h.8l-.4 1.5z"/>
</g>
<path d="M31.8 31h11.4M31.8 40.3h7.6M31.8 64.3h7.6M36 73.4v11.9" fill="none" stroke="#231f20" stroke-width=".21"/>
<g fill="#231f20">
<path d="M36 71.8l.4 1.6h-.8z"/>
<path d="M35.6 85.3h.8l-.4 1.5z"/>
</g>
<path d="M31.8 71.8h7.6M36 88.4v6.1" fill="none" stroke="#231f20" stroke-width=".21"/>
<g fill="#231f20">
<path d="M36 86.8l.4 1.6h-.8z"/>
<path d="M35.6 94.5h.8l-.4 1.5z"/>
</g>
<path d="M36 65.9v4.4M31.8 86.8h7.6M31.8 96h10.7" fill="none" stroke="#231f20" stroke-width=".21"/>
<g fill="#231f20">
<path d="M35.6 70.3h.8l-.4 1.5z"/>
<path d="M36 64.3l.4 1.6h-.8z"/>
</g>
<path d="M36 32.6v6.2" fill="none" stroke="#231f20" stroke-width=".21"/>
<g fill="#231f20">
<path d="M35.6 38.8h.8l-.4 1.5z"/>
<path d="M36 31l.4 1.6h-.8z"/>
</g>
<path d="M119.6 269.6l.3-.1 .8 .9a4.5 4.5 0 0 0 3 2.1l2-.3a3.9 3.9 0 0 1 2.7 .1v.3l-.1 .1-.2-.4-2.4 .1a3.9 3.9 0 0 1-4.6-1.3l-1.3-1.5-.4 .7h-.1zM111.8 271.5l.3-.1 .2 .2-.1 .7-1.7 2.7 2-1.7a1.43 1.43 0 0 1 1.3-.8 6.4 6.4 0 0 1 2.9-2.7 1.1 1.1 0 0 1 .6 1.6l-.5 1.1 .6 .2 .4 .4 .4-.2 .7 .1a2.31 2.31 0 0 1 1.7 .2l.2 .1a7.5 7.5 0 0 1-4.2 3.4v-.1a7.7 7.7 0 0 0 4-3.2 1.44 1.44 0 0 0-1.5-.3l-.4 .1-.5-.2-.2 .2a.73 .73 0 0 1-.8 .8l-.6-.1-.5-.5a1.32 1.32 0 0 1-1.4 .8l-.4 .3a1.2 1.2 0 0 0-1.4 .5l-.5 .4a9.7 9.7 0 0 1-4.4 2l-.1-.1a18.5 18.5 0 0 1 3.9-5.8zM116.4 273l-.2 .3 .9 .6 .5-.1 .1-.5a1.2 1.2 0 0 1-1.3-.3zM115.2 271l-1 1.2 1.5-.2 .2 .1a2.73 2.73 0 0 1-1.3 1.7l.2 .2 .6-.5a2.88 2.88 0 0 0 1.7-3.2 .48 .48 0 0 0-.5-.4 .48 .48 0 0 0-.4 .3zM116.6 272.8a.91 .91 0 0 0 1.1 .3l-.7-.4zM114.1 272.4l-.1 .1 1.3-.3zM113.9 272.7l-.3 .6 .6-.2 .4 .5a2.33 2.33 0 0 0 1.1-1.4zM111.9 271.6a19.2 19.2 0 0 0-3.9 5.6 9.5 9.5 0 0 0 4.3-1.9l1.4-2.6-.5 .1-2 1.8-.9 .6a3.3 3.3 0 0 1 1-1.8l.7-1.1 .1-.7zM113.5 273.6l-1 1.5 1.3-.9zM113.6 273.5l.3 .6a.47 .47 0 0 0 .4-.3 .47 .47 0 0 0-.2-.5zM114 274.3h.3l.3-.2-.1-.2zM115 274h.3l.6-.6z" fill="#231f20" stroke="#231f20" stroke-width=".21"/>
<path d="M98.7 277.3h43.3" fill="none" stroke="#231f20" stroke-width=".21" stroke-dasharray=".2 1" stroke-linecap="butt"/>
<g fill="none" stroke="#231f20" stroke-width=".21">
<path d="M166 177.4h29.6M166 174.4h29.6M166.1 174.4v20.7M169.1 174.4v20.7M172 174.4v20.7M174.7 177.5l4.3 .1 .1 .4-.9 .8-.7 .4v.4h5.1l.1-.4 1.2-.8-.2-.3h-1.9l.1-1.4h2.6a1.33 1.33 0 0 1 1.4 1 1.33 1.33 0 0 1-.7 1.5l-.4 .5v.3l1.5 3.9a4.5 4.5 0 0 1 5.8 2.3 4.5 4.5 0 0 1-2 5.9 4.5 4.5 0 0 1-6-1.7 4.5 4.5 0 0 1 .9-5.6l-.3-1.4-3.3 3.9a1.78 1.78 0 0 1-.9 2.2 1.78 1.78 0 0 1-2.3-.7h-.6a4.5 4.5 0 0 1-5.4 3.7 4.5 4.5 0 0 1-3.4-5.6 4.5 4.5 0 0 1 5.8-3.1l1.3-3.4-.1-.3a1.11 1.11 0 0 0-1-1l-.3-1.3zM174.9 174.4v20.7M177.9 174.4v20.7M180.8 174.4v20.7M183.7 174.4v20.7M186.7 174.4v20.7M189.6 174.4v20.7"/>
<path d="M192.5 174.4v20.7M195.5 174.4v20.7M25.7 194v16.9h121.3M25.7 199.6h121.3M25.7 193.9h121.3M42.5 194v16.9M54.5 194v16.9M66.1 194v16.9M73.5 194v16.9M81.4 194v16.9M90.4 194v16.9M98.5 194v16.9"/>
<path d="M115 194v16.9M126.5 194v16.9M136.3 194v16.9M147 194v16.9M166 195h29.6M166 192.1h29.6M166 189.1h29.6M166 186.2h29.6M166 183.3h29.6M166 180.3h29.6M166 197.1h29.6M166.1 197.1v20.7"/>
<path d="M169.1 197.1v20.7M170.7 186.2a3.1 3.1 0 0 1 3.2-1.1l-1.5 3a.93 .93 0 0 0 .9 .7h2.9a3.1 3.1 0 0 1-4.4 2.1 3.1 3.1 0 0 1-1.1-4.7zM172 197.1v20.7M174.9 197.1v20.7M175.3 185.9l.5 .6 .3 .7h-1.6zM176.7 182.3l1.7 4.5-.3 .4h-.5l-.6-1.4-1-1.2zM177.9 197.1v20.7M178.1 181.1h5.5l.5 1.1-3.7 4.1h-.4zM180.8 197.1v20.7M183.7 197.1v20.7M185.7 186l1.8 2.7a.83 .83 0 0 0 .9-.1 .83 .83 0 0 0 .3-.8l-1.6-2.6a3.1 3.1 0 0 1 4 3.2 3.1 3.1 0 0 1-4.5 2.6 3.1 3.1 0 0 1-.9-5zM186.7 197.1v20.7"/>
<path d="M189.6 197.1v20.7M192.5 197.1v20.7M195.5 197.1v20.7M25.7 205.2h121.3M166 217.7h29.6M166 214.7h29.6M166 211.8h29.6M166 208.9h29.6M166 205.9h29.6M166 203h29.6M166 200h29.6M172.8 205.2l7.9 .6-1.1-4.6a.61 .61 0 0 1 .3-.7 .61 .61 0 0 1 .7 .1l7.9 6.3a.61 .61 0 0 1 0 1l-7.9 6.4a.61 .61 0 0 1-.7 0 .61 .61 0 0 1-.3-.6l1.1-4.7-7.9 .6z"/>
<path d="M179.7 213.4h.1M180 213.2h.1M180.6 200.6l7.9 6.3M188.4 208h.1M188.5 207.9l-7.9 6.4M188.5 207.9h.1"/>
</g>
<g font-size="15" fill="#231f20">
<text x="53.5" y="86.8">DETOUR</text>
<text x="53.7" y="168.4">DETOUR</text>
</g>
<text font-size="7.1" fill="#231f20" x="116.3" y="249.2">TEMPORARY SIGN</text>
<text font-size="6" fill="#231f20" x="173.9" y="274.1">TC2212_1</text>
<g font-size="5.8" fill="#231f20">
<text x="87.7" y="21.1">a</text>
<text x="28.6" y="37.7">h</text>
<text x="140.4" y="39.1">k</text>
<text x="28.6" y="54.4">g</text>
<text x="138.5" y="54.4">m</text>
<text x="29.6" y="70.1">f</text>
<text x="152.5" y="66.8">b</text>
<text x="28.5" y="81.4">e</text>
<text x="28.7" y="93.5">d</text>
<text x="38.9" y="105.7">c</text>
<text x="87.9" y="102.6">a</text>
<text x="147.1" y="119.3">h</text>
<text x="37.2" y="120.6">k</text>
<text x="35.3" y="135.9">m</text>
<text x="147.1" y="135.9">g</text>
<text x="23.1" y="148.4">b</text>
<text x="147.1" y="151.6">f</text>
<text x="147.1" y="162.9">e</text>
<text x="147.1" y="175">d</text>
<text x="136.8" y="187.3">c</text>
</g>
<text font-size="5.6" fill="#231f20" x="119.6" y="258.2">“BICYCLES DETOUR”</text>
<g font-size="4.2" fill="#231f20">
<text x="100.6" y="267.2">APPROVED AS OFFICIAL TRAFFIC SIGN</text>
<text x="174.7" y="285.6">A</text>
</g>
<g font-size="3.9" fill="#231f20">
<text x="165.5" y="66">TC2212_1R</text>
<text x="165.7" y="143.7">TC2212_1L</text>
<text x="20.4" y="218.9">Colour Legend</text>
<text x="86.5" y="221">Notes</text>
<text x="26.3" y="226">Retroreflective yellow</text>
<text x="26.3" y="235.3">Black</text>
</g>
<g font-size="3.6" fill="#231f20">
<text x="27.5" y="204">SIZE A</text>
<text x="47.5" y="198.2">a</text>
<text x="59.5" y="198.2">b</text>
<text x="68.8" y="198.2">c</text>
<text x="76.7" y="198.2">d</text>
<text x="84.8" y="198.2">e</text>
<text x="94.3" y="198.2">f</text>
<text x="106.2" y="198.2">g</text>
<text x="119" y="198.2">h</text>
<text x="131" y="198.2">k</text>
<text x="140.6" y="198.2">m</text>
<text x="27.5" y="209.8">SIZE B</text>
<text x="45.4" y="204">600</text>
<text x="45.4" y="209.8">900</text>
<text x="57.4" y="204">450</text>
<text x="57.4" y="209.8">650</text>
<text x="67.6" y="204">25</text>
<text x="67.6" y="209.8">25</text>
<text x="75.6" y="204">70</text>
<text x="75.6" y="209.8">93</text>
<text x="82.7" y="204">160</text>
<text x="82.7" y="209.8">240</text>
<text x="92.7" y="204">50</text>
<text x="92.7" y="209.8">75</text>
<text x="101.4" y="204">100DN</text>
<text x="101.4" y="209.8">150DN</text>
<text x="118" y="204">70</text>
<text x="118" y="209.8">92</text>
<text x="128.8" y="209.8">108</text>
<text x="129.8" y="204">80</text>
<text x="139" y="204">140</text>
<text x="139" y="209.8">210</text>
</g>
<g font-size="3.5" fill="#231f20">
<text x="85.5" y="226.1">1. This sign may be used at road works to inform of a bicycle detour.</text>
<text x="85.5" y="230.1">2. Size A should only be used where there is limited space available for</text>
<text x="89.8" y="234">installation.</text>
<text x="85.5" y="237.9">3. For use in multimessage applications refer to page 2.</text>
<text x="21.5" y="267.9">Department of Transport and Main Roads</text>
<text x="17.7" y="271.8">Infrastructure Management &amp; Delivery Division</text>
<text x="16.7" y="280.7">Designed</text>
<text x="42.7" y="280.7">Checked</text>
<text x="69.7" y="280.7">Scale</text>
<text x="98.5" y="281.4">DIRECTOR</text>
<text x="154.7" y="276.1">14/01/16</text>
<text x="157.4" y="281.2">Date</text>
<text x="16.9" y="284.8">TV 01/16</text>
<text x="43.3" y="284.8">DJ 01/16</text>
<text x="69.7" y="285.2">Not to Scale</text>
<text x="98.5" y="284.9">(Traffic Engineering and Data)</text>
</g>
</svg>
